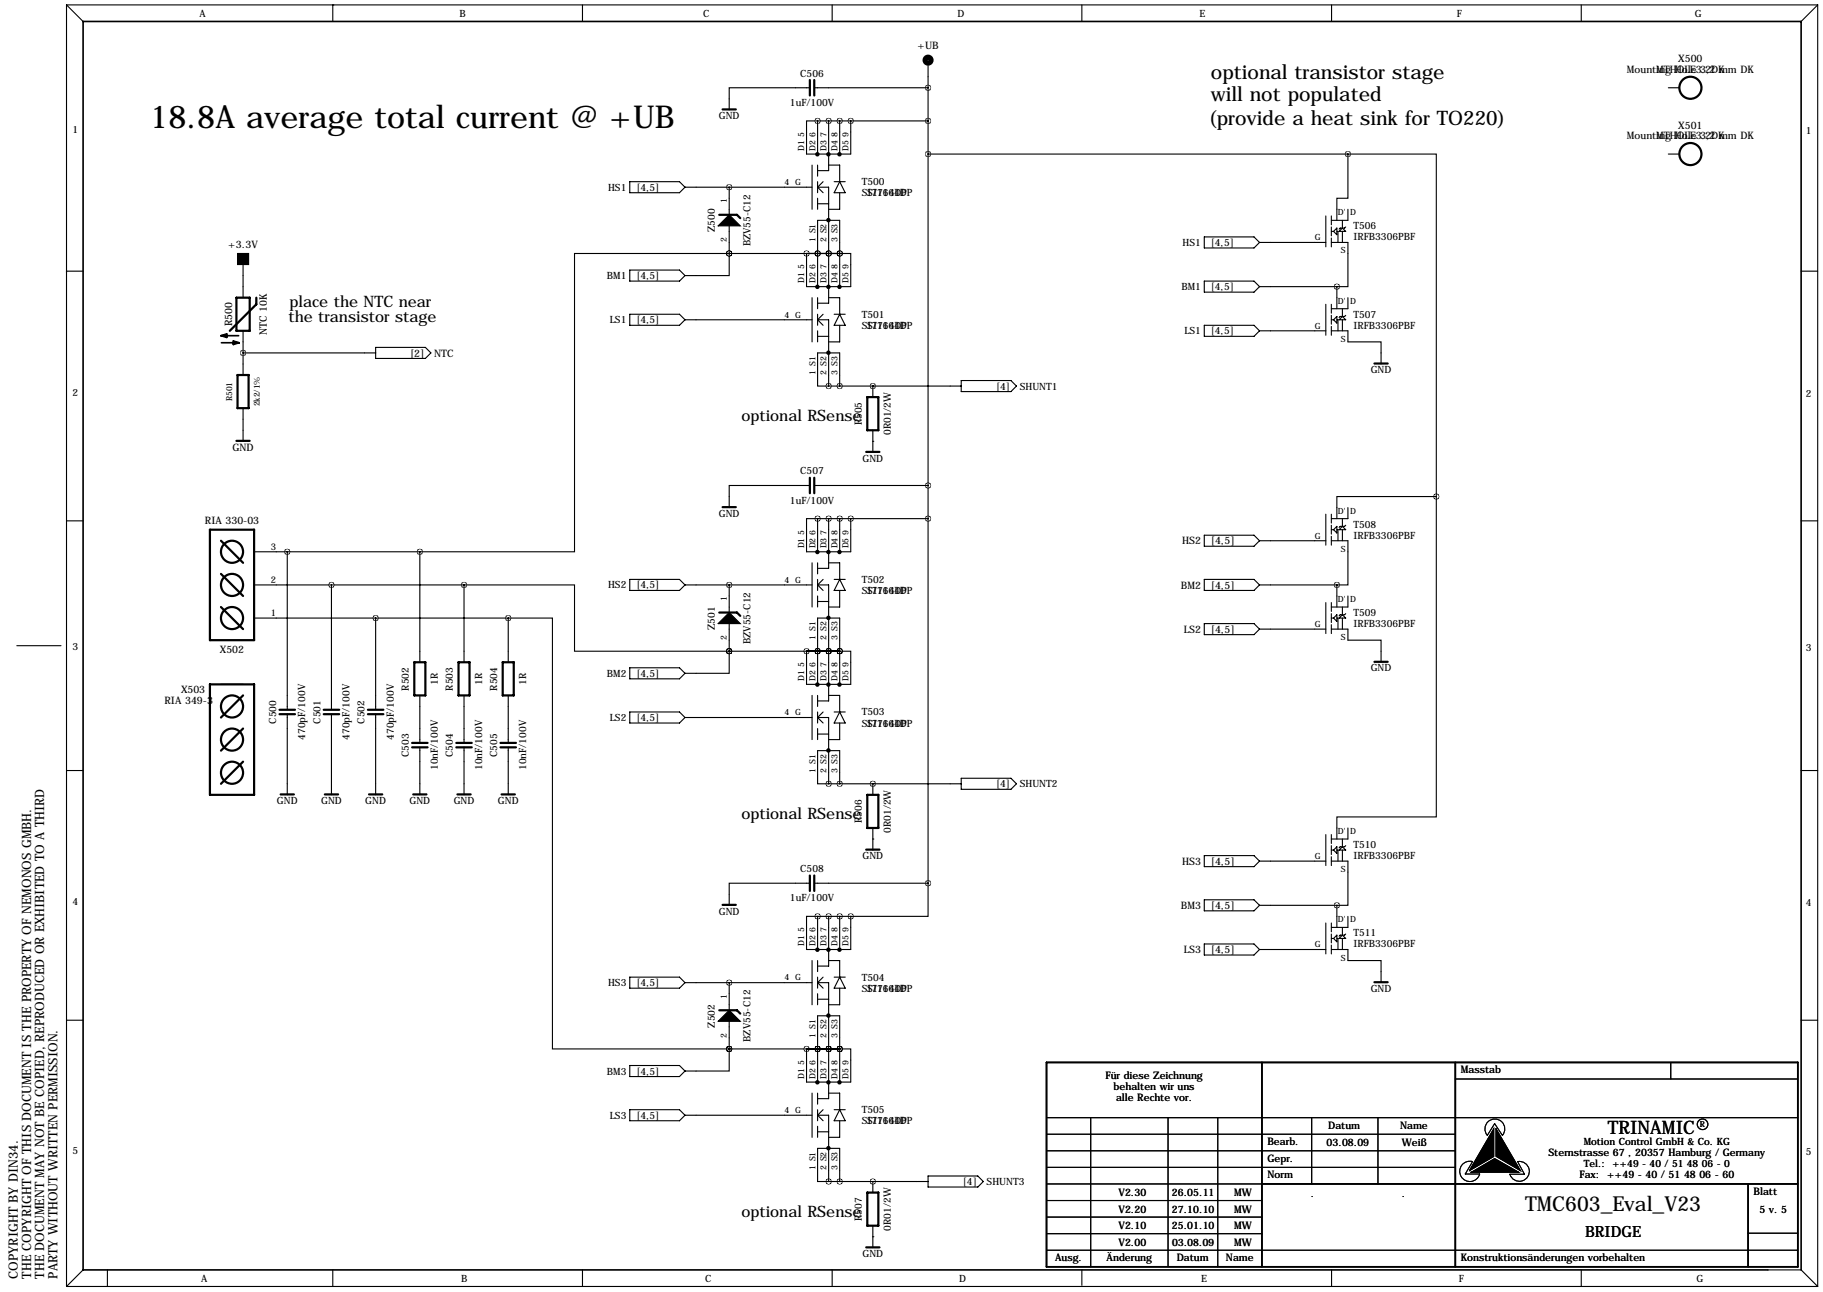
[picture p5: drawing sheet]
<svg xmlns="http://www.w3.org/2000/svg" width="419mm" height="297mm" viewBox="0 0 419 297" stroke-linecap="round" stroke-linejoin="round" font-family="sans-serif">
<g fill="none" stroke="#000" stroke-width=".25">
<path d="M15.3 1.1h402.6M15.3 1.1v294.7M15.3 1.1l3.8 3.8M76.5 1.1v3.8M133.9 1.1v3.8M191.3 1.1v3.8M213.4 15.1v188M248.7 1.1v3.8M306.1 1.1v3.8M363.5 1.1v3.8M417.9 1.1l-3.8 3.8M417.9 1.1v294.7"/>
<path d="M186.2 20.2h-18.6v5.1M186.7 38v10.1M187.2 20.2h26.2M188 27.8h-2.6v7.6h10.2v-7.6M188 27.8v7.6M188 38v2.5M188 27.8h25.4M190.5 27.8v11.4h-2.5M190.5 38h2.5v3.8M193 27.8v7.6M213.4 35.4h96.5M309.9 35.4v10.2h-2.6v5.1"/>
<path d="M309.9 35.4h20.3v78.8M383.5 35.4h2.6M383.5 20.2h2.6M55.9 58.3v10.1M144.8 41.8h11.4l1.3 1.2-1.3 1.3h-11.4zM157.5 43h29.2M167.6 58.3h28v7.6h-10.2v-7.6M167.6 58.3h.1M167.6 58.3h-35.5v68.6h-35.6M167.6 58.3v5.1h-10.1M167.6 43v6.6M167.6 51.7v6.6"/>
<path d="M188 43l1.2 1.3M188 43h2.5v26.7h-2.5M188 41.8v2.5M188 45.6v2.5M188 46.8h2.5M189.2 41.8l-1.2 1.2M191.8 41.8h2.5M193 41.8h.1M193 41.8l1.3 2.5h-2.5zM193 44.3v3.8h-2.5M276.9 54.5h11.4l1.3 1.2-1.3 1.3h-11.4zM289.6 55.7h15.2"/>
<path d="M304.8 49.6v7.2M306.1 55.7h3.8v10.2h-2.6M306.1 49.6v2.1M306.1 52.2v2M306.1 54.7v2.1M306.1 53.2h.5M306.6 53.2l.7-.8v1.6zM307.3 53.2h.3v2.5M307.8 53.2l.8-.8 .8 .8zM308.6 50.7v1.7M308.6 53.2v2.5M309.4 52.2l-.3 .2h-1l-.3 .3"/>
<path d="M309.9 48.1v2.6h-3.8M15.3 62.3h3.8M55.9 76.1v10.1M86.4 79.9h11.4l1.3 1.2-1.3 1.3h-11.4zM144.8 72.2h11.4l1.3 1.3-1.3 1.3h-11.4zM144.8 62.1h11.4l1.3 1.3-1.3 1.2h-11.4zM157.5 73.5h29.2M186.7 68.4v10.2M188 73.5h2.5v15.3M188 65.9v-15.2h5v15.2M188 68.4v2.6M188 72.2v2.6"/>
<path d="M188 76.1v2.5M188 73.5l1.2 1.3M188 77.3h2.5M189.2 72.2l-1.2 1.3M190.5 68.4h2.5v3.8M191.8 72.2h2.5M193 72.2h.1M193 74.8v3.8h-2.5M193 72.2l1.3 2.6h-2.5zM276.9 74.8h11.4l1.3 1.3-1.3 1.2h-11.4zM276.9 64.6h11.4l1.3 1.3-1.3 1.3h-11.4zM289.6 65.9h17.7"/>
<path d="M289.6 76.1h15.2M304.8 70v7.1M306.1 76.1h3.8v2.5h7.6v5.1M306.1 73.5h.5M306.1 70v2M306.1 72.5v2M306.1 75v2.1M306.6 73.5l.7-.7v1.5zM307.3 73.5h.3v2.6M307.3 65.9v5.1M308.6 72.8l.8 .7h-1.6zM308.6 71v1.8"/>
<path d="M308.6 73.5v2.6M309.4 72.5l-.3 .3h-1l-.3 .2M309.9 68.4v2.6h-3.8M414.1 62.3h3.8M55.9 81.1h30.5M55.9 93.8v7.7M190.5 88.8h-2.5v-7.7h5v7.7M190.5 88.8h30.5M200.7 88.8h.1M200.7 88.8v2.5M200.7 98.9v5.1M221 87.5h11.4l1.3 1.3-1.3 1.2h-11.4z"/>
<path d="M15.3 119.7h3.8M186.2 111.6h-18.6v5.1M187.2 111.6h26.2M188 119.2h-2.6v7.7h10.2v-7.7M188 119.2v7.7M188 119.2h25.4M190.5 119.2v11.5h-2.5M193 119.2v7.7M200.7 101.5h.1M304.8 118.2v7.1M306.1 118.2v2.1M308.6 119.2v1.8"/>
<path d="M309.9 116.7v2.5h-3.8M330.2 114.2v73.6h-22.9v5.1M330.2 114.2h-22.9v5M414.1 119.7h3.8M58.4 134.5h48.3M58.4 126.9h38.1M66 126.9v36.3M76.2 134.5v28.7M96.5 126.9v25.4M106.7 134.5h25.4v15.2h35.5M106.7 134.5v17.8M144.8 133.2h11.4l1.3 1.3-1.3 1.2h-11.4z"/>
<path d="M157.5 134.5h29.2M167.6 134.5v6.6M186.7 129.4v10.2M188 134.5h2.5v26.6h-2.5M188 129.4v2.5M188 133.2v2.5M188 137v2.6M188 134.5l1.2 1.2M188 138.3h2.5M189.2 133.2l-1.2 1.3M190.5 129.4h2.5v3.8M191.8 133.2h2.5"/>
<path d="M193 133.2h.1M193 135.7v3.9h-2.5M193 133.2l1.3 2.5h-2.5zM276.9 133.2h11.4l1.3 1.3-1.3 1.2h-11.4zM276.9 123h11.4l1.3 1.3-1.3 1.3h-11.4zM289.6 134.5h17.7M289.6 124.3h15.2M304.8 138.5v7.2M306.1 124.3h3.8v10.2h-2.6M306.1 120.8v2M306.1 123.3v2M306.1 138.5v2.1"/>
<path d="M306.1 121.8h.5M306.6 121.8l.7-.8v1.5zM307.3 134.5v5.1M307.3 121.8h.3v2.5M308.6 121.8v2.5M308.6 139.6v1.7M308.6 121l.8 .8h-1.6zM309.4 120.8l-.3 .2h-1l-.3 .3M309.9 137v2.6h-3.8M3.9 148.4h10.1M50.8 157.3h5.1M58.4 142.1h58.4"/>
<path d="M86.4 142.1v21.1M96.5 159.9v10.9M106.7 159.9v10.9M116.8 142.1h10.2v99.1h40.6M116.8 142.1v10.2M116.8 159.9v10.9M144.8 153.5h11.4l1.3 1.3-1.3 1.3h-11.4zM167.6 149.7h28v7.6h-10.2v-7.6M167.6 149.7h.1M167.6 149.7v5.1h-10.1M167.6 143.1v6.6M186.7 159.9v10.1"/>
<path d="M188 157.3v-15.2h5v15.2M188 159.9v2.5M190.5 159.9h2.5v3.8M276.9 143.4h11.4l1.3 1.2-1.3 1.3h-11.4zM289.6 144.6h15.2M306.1 144.6h3.8v2.6h7.6v5.1M306.1 142.1h.5M306.1 141.1v2M306.1 143.6v2.1M306.6 142.1l.7-.8v1.6zM307.3 142.1h.3v2.5M307.8 142.1l.8-.8 .8 .8z"/>
<path d="M308.6 142.1v2.5M309.4 141.1l-.3 .2h-1l-.3 .3M15.3 177.2h3.8M66 164.2v18.5M76.2 164.2v18.5M86.4 164.2v18.5M96.5 171.8v10.9M106.7 171.8v10.9M116.8 171.8v10.9M144.8 163.7h11.4l1.3 1.3-1.3 1.2h-11.4zM157.5 165h29.2M188 165h2.5v15.2"/>
<path d="M188 163.7v2.5M188 167.5v2.5M188 165l1.2 1.2M188 168.8h2.5M189.2 163.7l-1.2 1.3M191.8 163.7h2.5M193 163.7h.1M193 166.2v3.8h-2.5M193 163.7l1.3 2.5h-2.5zM221 178.9h11.4l1.3 1.3-1.3 1.3h-11.4zM414.1 177.2h3.8M190.5 180.2h-2.5v-7.6h5v7.6"/>
<path d="M190.5 180.2h30.5M200.7 192.9h.1M200.7 180.2h.1M200.7 180.2v2.5M200.7 190.4v5M276.9 196.7h11.4l1.3 1.3-1.3 1.2h-11.4zM289.6 198h15.2M304.8 191.9v7.1M306.1 198h3.8v10.1h-2.6M306.1 191.9v2M306.1 194.4v2.1M306.1 197v2"/>
<path d="M306.1 195.4h.5M306.6 195.4l.7-.7v1.5zM307.3 195.4h.3v2.6M308.6 192.9v1.8M308.6 195.4v2.6M308.6 194.7l.8 .7h-1.6zM309.4 194.4l-.3 .3h-1l-.3 .2M309.9 190.4v2.5h-3.8M186.2 203.1h-18.6v5M187.2 203.1h26.2M188 210.7h-2.6v7.6h10.2v-7.6M188 210.7v7.6"/>
<path d="M188 210.7h7.6M190.5 210.7v11.4h-2.5M193 210.7v7.6M213.4 203.1v7.6h-17.8M276.9 206.9h11.4l1.3 1.2-1.3 1.3h-11.4zM276.9 217h11.4l1.3 1.3-1.3 1.3h-11.4zM289.6 218.3h15.2M289.6 208.1h17.7M304.8 212.2v7.1M306.1 218.3h3.8v2.5h7.6v5.1M306.1 212.2v2M306.1 214.7v2.1"/>
<path d="M306.1 217.3v2M306.1 215.8h.5M306.6 215.8l.7-.8v1.5zM307.3 208.1v5.1M307.3 215.8h.3v2.5M308.6 213.2v1.8M308.6 215.8v2.5M308.6 215l.8 .8h-1.6zM309.4 214.7l-.3 .3h-1l-.3 .3M309.9 210.7v2.5h-3.8M15.3 234.6h3.8M144.8 224.6h11.4l1.3 1.3-1.3 1.3h-11.4z"/>
<path d="M157.5 225.9h29.2M167.6 225.9v6.6M167.6 234.6v6.6M186.7 220.8v10.2M188 225.9h2.5v26.7h-2.5M188 220.8v2.6M188 224.6v2.6M188 228.5v2.5M188 225.9l1.2 1.3M188 229.7h2.5M189.2 224.6l-1.2 1.3M190.5 220.8h2.5v3.8"/>
<path d="M191.8 224.6h2.5M193 224.6h.1M193 227.2v3.8h-2.5M193 224.6l1.3 2.6h-2.5zM414.1 234.6h3.8M144.8 255.1h11.4l1.3 1.3-1.3 1.3h-11.4zM144.8 245h11.4l1.3 1.2-1.3 1.3h-11.4zM157.5 256.4h29.2M167.6 241.2h28v7.6h-10.2v-7.6M167.6 241.2h.1M167.6 241.2v5h-10.1M186.7 251.3v10.2"/>
<path d="M188 256.4h2.5v15.2M188 248.8v-15.3h5v15.3M188 251.3v2.6M188 255.1v2.6M188 258.9v2.6M188 256.4l1.2 1.3M189.2 255.1l-1.2 1.3M190.5 251.3h2.5v3.8M191.8 255.1h2.5M193 255.1h.1M193 257.7v3.8h-2.5M193 255.1l1.3 2.6h-2.5z"/>
<path d="M240.6 257h172.7M250.7 257v34.2M268.5 257v34.2M280 257v34.2M301.5 257v15.2M316.8 257v15.2M334.6 248.1h78.7M384.1 244.3v3.8M188 260.2h2.5M190.5 271.6h-2.5v-7.6h5v7.6M190.5 271.6h22.9M200.7 271.6h.1"/>
<path d="M200.7 271.6v2.6M213.4 270.4h11.4l1.3 1.2-1.3 1.3h-11.4zM240.6 260.8h94M240.6 264.6h94M240.6 268.4h94M240.6 272.2h49.5M240.6 276h49.5M240.6 279.8h49.5M15.3 295.8h402.6M19.1 292l-3.8 3.8M24.7 292v3.8M76.5 292v3.8"/>
<path d="M133.9 292v3.8M191.3 292v3.8M200.7 284.3h.1M200.7 281.8v5.1M240.6 283.6h49.5M240.6 287.4h172.7M248.7 292v3.5M306.1 292v3.8M363.5 292v3.8M401.9 283.5h11.4M406.4 292h7.7l3.8 3.8"/>
<circle cx="391.4" cy="258.5" r="1.22"/>
</g>
<path d="M50.8 77.2h4.1M50.8 77.2l1.3-.4v.8zM50.9 78.8h4.1M53.6 78.4l1.4 .4-1.4 .4zM240.6 244.3h172.7v46.9h-172.7zM290.1 244.3v46.9M334.6 244.3v46.9M290.1 272.2h123.2M401.9 272.2v19M406.5 292h-387.4v-287.1h395v287.1" fill="none" stroke="#000" stroke-width=".38"/>
<g fill="none" stroke="#000" stroke-width=".51">
<path d="M186.2 18.4v3.6M187.2 18.4v3.6M166.1 25.2h3.1M165.4 49.4h4l.8 .8M54.4 68.4h3v7.7h-3zM58.9 68.4v1.6l-6.1 6.1M54.6 86.2h2.5v7.6h-2.5zM199.4 91.3h2.5v7.6h-2.5zM316 83.6h3M54.4 101.4h3M166.1 116.6h3.1M186.2 109.8v3.6"/>
<path d="M187.2 109.8v3.6M199.1 103.9h3.1M48.3 121.8h10.1v25.4h-10.1zM50.8 124.3l5.1 5.1M50.8 131.9l5.1 5.1M50.8 139.6l5.1 5M48.3 157.3h10.1v25.4h-10.1zM55.9 159.9l-5.1 5.1M95.2 152.3h2.6v7.6h-2.6zM105.4 152.3h2.5v7.6h-2.5zM115.6 152.3h2.5v7.6h-2.5zM165.4 140.8h4l.8 .8"/>
<path d="M316 152.2h3M55.9 167.5l-5.1 5.1M55.9 175.1l-5.1 5.1M64.3 164.2h3.5M64.3 163.2h3.5M74.4 164.2h3.6M74.4 163.2h3.6M84.6 164.2h3.5M84.6 163.2h3.5M94.7 171.8h3.6M94.7 170.8h3.6M104.9 171.8h3.6"/>
<path d="M104.9 170.8h3.6M115.1 171.8h3.5M115.1 170.8h3.5M64.5 182.6h3.1M74.7 182.6h3M84.8 182.6h3.1M95 182.6h3M105.2 182.6h3M115.3 182.6h3.1M199.1 195.3h3.1M199.4 182.7h2.5v7.7h-2.5zM166.1 208h3.1"/>
<path d="M186.2 201.3v3.5M187.2 201.3v3.5M165.4 232.3h4l.8 .7M316 225.8h3M199.4 274.2h2.5v7.6h-2.5zM199.1 286.8h3.1"/>
<circle cx="187.9" cy="35.5" r=".25"/>
<circle cx="190.4" cy="35.5" r=".25"/>
<circle cx="193" cy="35.5" r=".25"/>
<circle cx="388.6" cy="20.2" r="2.54"/>
<circle cx="388.6" cy="35.4" r="2.54"/>
<circle cx="190.4" cy="50.6" r=".25"/>
<circle cx="187.9" cy="65.9" r=".25"/>
<circle cx="190.4" cy="65.9" r=".25"/>
<circle cx="193" cy="65.9" r=".25"/>
<circle cx="190.4" cy="81.1" r=".25"/>
<circle cx="53.3" cy="134.5" r="2.54"/>
<circle cx="53.3" cy="126.9" r="2.54"/>
<circle cx="187.9" cy="126.9" r=".25"/>
<circle cx="190.4" cy="126.9" r=".25"/>
<circle cx="193" cy="126.9" r=".25"/>
<circle cx="53.3" cy="142.1" r="2.54"/>
<circle cx="187.9" cy="157.4" r=".25"/>
<circle cx="190.4" cy="142" r=".25"/>
<circle cx="190.4" cy="157.4" r=".25"/>
<circle cx="193" cy="157.4" r=".25"/>
<circle cx="53.3" cy="170" r="2.54"/>
<circle cx="53.3" cy="177.7" r="2.54"/>
<circle cx="53.3" cy="162.4" r="2.54"/>
<circle cx="190.4" cy="172.5" r=".25"/>
<circle cx="187.9" cy="218.3" r=".25"/>
<circle cx="190.4" cy="218.3" r=".25"/>
<circle cx="193" cy="218.3" r=".25"/>
<circle cx="190.4" cy="233.5" r=".25"/>
<circle cx="187.9" cy="248.8" r=".25"/>
<circle cx="190.4" cy="248.8" r=".25"/>
<circle cx="193" cy="248.8" r=".25"/>
<circle cx="190.4" cy="264" r=".25"/>
</g>
<path d="M54.6 58.3h2.5v2.5h-2.5zM165.1 51.9l2.5-2.5 2.6 2.5zM165.1 143.4l2.5-2.6 2.6 2.6zM165.1 234.8l2.5-2.5 2.6 2.5z" fill="#000" stroke="#000" stroke-width=".25"/>
<path d="M301.6 275.1h.1M322.5 275.1h.1M338.5 267.1l-1.6 2.8h3.3M338.6 267.1a2.34 2.34 0 0 0-2.9 1.6 2.34 2.34 0 0 0 1.6 2.9 2.34 2.34 0 0 0 2.9-1.7M341.9 261a2.29 2.29 0 0 1 .2-3.1 2.29 2.29 0 0 1 3.1 0 2.29 2.29 0 0 1 .2 3.1M341.9 261l1.7-2.7 1.8 2.7M348.9 267a2.29 2.29 0 0 1 2.6 1.8 2.29 2.29 0 0 1-1.6 2.7 2.29 2.29 0 0 1-2.8-1.5h3.4l-1.6-2.9" fill="none" stroke="#000" stroke-width=".23"/>
<path d="M343.9 259.5l5.7 9.6-5.7-3.3zM343.4 259.5v6.4l-5.6 3.2zM338.2 269.5l5.4-3.1 5.5 3.1z" fill="#000" stroke="#000" stroke-width=".23"/>
<g fill="none" stroke="#000" stroke-width="1">
<circle cx="213.4" cy="13.8" r=".36"/>
<circle cx="213.4" cy="13.8" r=".76"/>
</g>
<path d="M193 27.8a.05 .05 0 0 0 .1 0 .05 .05 0 0 0-.1 0zM187.9 27.8a.05 .05 0 0 0 .1 0 .05 .05 0 0 0-.1 0zM193 88.8a.05 .05 0 0 0 .1 0 .05 .05 0 0 0-.1 0zM195.5 27.8a.05 .05 0 0 0 .1 0 .05 .05 0 0 0-.1 0zM187.9 58.3a.05 .05 0 0 0 .1 0 .05 .05 0 0 0-.1 0zM193 58.3a.05 .05 0 0 0 .1 0 .05 .05 0 0 0-.1 0zM185.4 58.3a.05 .05 0 0 0 .1 0 .05 .05 0 0 0-.1 0zM187.9 58.3a.05 .05 0 0 0 .1 0 .05 .05 0 0 0-.1 0zM193 58.3a.05 .05 0 0 0 .1 0 .05 .05 0 0 0-.1 0zM193 119.2a.05 .05 0 0 0 .1 0 .05 .05 0 0 0-.1 0zM187.9 119.2a.05 .05 0 0 0 .1 0 .05 .05 0 0 0-.1 0zM193 180.2a.05 .05 0 0 0 .1 0 .05 .05 0 0 0-.1 0zM195.5 119.2a.05 .05 0 0 0 .1 0 .05 .05 0 0 0-.1 0zM187.9 149.7a.05 .05 0 0 0 .1 0 .05 .05 0 0 0-.1 0zM193 149.7a.05 .05 0 0 0 .1 0 .05 .05 0 0 0-.1 0zM185.4 149.7a.05 .05 0 0 0 .1 0 .05 .05 0 0 0-.1 0zM187.9 149.7a.05 .05 0 0 0 .1 0 .05 .05 0 0 0-.1 0zM193 149.7a.05 .05 0 0 0 .1 0 .05 .05 0 0 0-.1 0zM193 210.7a.05 .05 0 0 0 .1 0 .05 .05 0 0 0-.1 0zM187.9 210.7a.05 .05 0 0 0 .1 0 .05 .05 0 0 0-.1 0zM193 271.6a.05 .05 0 0 0 .1 0 .05 .05 0 0 0-.1 0zM195.5 210.7a.05 .05 0 0 0 .1 0 .05 .05 0 0 0-.1 0zM187.9 241.2a.05 .05 0 0 0 .1 0 .05 .05 0 0 0-.1 0zM193 241.2a.05 .05 0 0 0 .1 0 .05 .05 0 0 0-.1 0zM185.4 241.2a.05 .05 0 0 0 .1 0 .05 .05 0 0 0-.1 0zM187.9 241.2a.05 .05 0 0 0 .1 0 .05 .05 0 0 0-.1 0zM193 241.2a.05 .05 0 0 0 .1 0 .05 .05 0 0 0-.1 0zM167.6 58.3a.05 .05 0 0 0 .1 0 .05 .05 0 0 0-.1 0zM167.6 149.7a.05 .05 0 0 0 .1 0 .05 .05 0 0 0-.1 0zM167.6 241.2a.05 .05 0 0 0 .1 0 .05 .05 0 0 0-.1 0zM66 126.9a.05 .05 0 0 0 .1 0 .05 .05 0 0 0-.1 0zM96.5 126.9a.05 .05 0 0 0 .1 0 .05 .05 0 0 0-.1 0zM106.6 134.5a.05 .05 0 0 0 .1 0 .05 .05 0 0 0-.1 0zM116.8 142.1a.05 .05 0 0 0 .1 0 .05 .05 0 0 0-.1 0zM167.6 43a.05 .05 0 0 0 .1 0 .05 .05 0 0 0-.1 0zM167.6 58.3a.05 .05 0 0 0 .1 0 .05 .05 0 0 0-.1 0zM167.6 134.5a.05 .05 0 0 0 .1 0 .05 .05 0 0 0-.1 0zM167.6 149.7a.05 .05 0 0 0 .1 0 .05 .05 0 0 0-.1 0zM167.6 225.9a.05 .05 0 0 0 .1 0 .05 .05 0 0 0-.1 0zM167.6 241.2a.05 .05 0 0 0 .1 0 .05 .05 0 0 0-.1 0zM213.3 27.8a.05 .05 0 0 0 .1 0 .05 .05 0 0 0-.1 0zM213.3 111.6a.05 .05 0 0 0 .1 0 .05 .05 0 0 0-.1 0zM213.3 203.1a.05 .05 0 0 0 .1 0 .05 .05 0 0 0-.1 0zM213.3 119.2a.05 .05 0 0 0 .1 0 .05 .05 0 0 0-.1 0zM200.6 88.8a.05 .05 0 0 0 .1 0 .05 .05 0 0 0-.1 0zM200.6 180.2a.05 .05 0 0 0 .1 0 .05 .05 0 0 0-.1 0zM200.6 271.6a.05 .05 0 0 0 .1 0 .05 .05 0 0 0-.1 0zM307.3 65.9a.05 .05 0 0 0 .1 0 .05 .05 0 0 0-.1 0zM213.3 35.4a.05 .05 0 0 0 .1 0 .05 .05 0 0 0-.1 0zM309.8 35.4a.05 .05 0 0 0 .1 0 .05 .05 0 0 0-.1 0zM86.3 142.1a.05 .05 0 0 0 .1 0 .05 .05 0 0 0-.1 0zM307.3 208.1a.05 .05 0 0 0 .1 0 .05 .05 0 0 0-.1 0zM307.3 134.5a.05 .05 0 0 0 .1 0 .05 .05 0 0 0-.1 0zM55.8 81.1a.05 .05 0 0 0 .1 0 .05 .05 0 0 0-.1 0zM213.3 20.2a.05 .05 0 0 0 .1 0 .05 .05 0 0 0-.1 0z" fill="#000" stroke="#000" stroke-width="1.3"/>
<text font-size="7.3" x="34.5" y="29.3">18.8A average total current @ +UB</text>
<text font-size="4.7" x="350.6" y="278.4">TMC603_Eval_V23</text>
<g font-size="4.6">
<text x="278.4" y="18.1">optional transistor stage</text>
<text x="278.4" y="23.2">will not populated</text>
<text x="277.9" y="28.8">(provide a heat sink for TO220)</text>
</g>
<text font-size="4.3" x="369.6" y="260.7">TRINAMIC</text>
<g font-size="3.6">
<text x="66.5" y="70.5">place the NTC near</text>
<text x="66.3" y="74">the transistor stage</text>
<text x="170.4" y="96.9">optional RSense</text>
<text x="170.4" y="188.3">optional RSense</text>
<text x="170.4" y="279.8">optional RSense</text>
<text x="364.4" y="284.3">BRIDGE</text>
</g>
<g font-size="3">
<text x="4.1" y="294" transform="rotate(-90 4.1 294)">COPYRIGHT BY DIN34.</text>
<text x="7.1" y="294" transform="rotate(-90 7.1 294)">THE COPYRIGHT OF THIS DOCUMENT IS THE PROPERTY OF NEMONOS GMBH.</text>
<text x="10.2" y="294" transform="rotate(-90 10.2 294)">THE DOCUMENT MAY NOT BE COPIED, REPRODUCED OR EXHIBITED TO A THIRD</text>
<text x="13.2" y="294" transform="rotate(-90 13.2 294)">PARTY WITHOUT WRITTEN PERMISSION.</text>
</g>
<g font-size="2.4">
<text x="210.9" y="11.3">+UB</text>
<text x="374" y="16.8">Mounting Hole 3,2 mm DK</text>
<text x="380.7" y="16.8">MTHOLE3.2DK</text>
<text x="385.8" y="14.3">X500</text>
<text x="385.8" y="29.6">X501</text>
<text x="374" y="32">Mounting Hole 3,2 mm DK</text>
<text x="380.7" y="32">MTHOLE3.2DK</text>
<text x="52.5" y="57">+3.3V</text>
<text x="53.3" y="75" transform="rotate(-90 53.3 75)">R500</text>
<text x="61.4" y="77" transform="rotate(-90 61.4 77)">NTC 10K</text>
<text x="94.3" y="82">[2]</text>
<text x="99.8" y="82">NTC</text>
<text x="53.4" y="103.6">GND</text>
<text x="47.1" y="120.5">RIA 330-03</text>
<text x="271.8" y="125.1">HS2</text>
<text x="278.4" y="125.1">[4,5]</text>
<text x="271.5" y="135.3">BM2</text>
<text x="278.4" y="135.3">[4,5]</text>
<text x="272.2" y="145.5">LS2</text>
<text x="278.4" y="145.5">[4,5]</text>
<text x="50.6" y="150.1">X502</text>
<text x="37.8" y="161.8">RIA 349-3</text>
<text x="41.6" y="159.3">X503</text>
<text x="271.8" y="198.8">HS3</text>
<text x="278.4" y="198.8">[4,5]</text>
<text x="271.5" y="209">BM3</text>
<text x="278.4" y="209">[4,5]</text>
<text x="272.2" y="219.1">LS3</text>
<text x="278.4" y="219.1">[4,5]</text>
<text x="254.1" y="248.1">Für diese Zeichnung</text>
<text x="256" y="250.6">behalten wir uns</text>
<text x="335.8" y="246.8">Masstab</text>
<text x="256.6" y="253.1">alle Rechte vor.</text>
<text x="291.4" y="263.3">Bearb.</text>
<text x="305" y="263.6">03.08.09</text>
<text x="305.4" y="259.5">Datum</text>
<text x="321.9" y="259.5">Name</text>
<text x="322.3" y="263.6">Weiß</text>
<text x="291.4" y="267.1">Gepr.</text>
<text x="356" y="265.8">Sternstrasse 67 , 20357 Hamburg / Germany</text>
<text x="257.2" y="275">V2.30</text>
<text x="269.4" y="275">26.05.11</text>
<text x="283.7" y="275">MW</text>
<text x="291.4" y="270.9">Norm</text>
<text x="363.1" y="270.9">Fax: ++49 - 40 / 51 48 06 - 60</text>
<text x="403.1" y="274.7">Blatt</text>
<text x="257.2" y="278.8">V2.20</text>
<text x="269.4" y="278.8">27.10.10</text>
<text x="283.7" y="278.8">MW</text>
<text x="404.5" y="278.8">5 v. 5</text>
<text x="257.2" y="286.4">V2.00</text>
<text x="257.2" y="282.6">V2.10</text>
<text x="269.4" y="282.6">25.01.10</text>
<text x="269.4" y="286.4">03.08.09</text>
<text x="283.7" y="286.4">MW</text>
<text x="283.7" y="282.6">MW</text>
<text x="242.5" y="290">Ausg.</text>
<text x="254.4" y="290">Änderung</text>
<text x="270.6" y="290">Datum</text>
<text x="281.8" y="290">Name</text>
<text x="335.8" y="290">Konstruktionsänderungen vorbehalten</text>
</g>
<g font-size="2.3">
<text x="45.9" y="3.8">A</text>
<text x="105.6" y="3.8">B</text>
<text x="161.7" y="3.8">C</text>
<text x="220.1" y="3.8">D</text>
<text x="275.7" y="3.8">E</text>
<text x="334.9" y="3.8">F</text>
<text x="389.6" y="3.8">G</text>
<text x="184" y="17.6">C506</text>
<text x="165.3" y="27.4">GND</text>
<text x="181.6" y="24.3">1uF/100V</text>
<text x="16.7" y="30.6">1</text>
<text x="415.1" y="30.8">1</text>
<text x="139.8" y="43.8">HS1</text>
<text x="146.3" y="43.8">[4,5]</text>
<text x="198.1" y="42.6">T500</text>
<text x="198.1" y="45.1">SI7164DP</text>
<text x="199.4" y="45.1">SI7164DP</text>
<text x="164.3" y="53.4" transform="rotate(-90 164.3 53.4)">Z500</text>
<text x="311.1" y="52.7">T506</text>
<text x="172.6" y="56.7" transform="rotate(-90 172.6 56.7)">BZV55-C12</text>
<text x="271.9" y="56.5">HS1</text>
<text x="278.4" y="56.5">[4,5]</text>
<text x="311.1" y="55.3">IRFB3306PBF</text>
<text x="139.5" y="64.2">BM1</text>
<text x="146.3" y="64.2">[4,5]</text>
<text x="271.6" y="66.7">BM1</text>
<text x="278.4" y="66.7">[4,5]</text>
<text x="140.2" y="74.3">LS1</text>
<text x="146.3" y="74.3">[4,5]</text>
<text x="198.1" y="73.1">T501</text>
<text x="198.1" y="75.6">SI7164DP</text>
<text x="199.4" y="75.6">SI7164DP</text>
<text x="272.3" y="76.9">LS1</text>
<text x="278.4" y="76.9">[4,5]</text>
<text x="311.1" y="73.1">T507</text>
<text x="311.1" y="75.6">IRFB3306PBF</text>
<text x="229" y="89.6">[4]</text>
<text x="234.4" y="89.6">SHUNT1</text>
<text x="315.1" y="85.8">GND</text>
<text x="16.7" y="91">2</text>
<text x="415.1" y="91.2">2</text>
<text x="198.1" y="97.8" transform="rotate(-90 198.1 97.8)">R505</text>
<text x="204.8" y="100" transform="rotate(-90 204.8 100)">0R01/2W</text>
<text x="198.3" y="106.1">GND</text>
<text x="184" y="109.1">C507</text>
<text x="165.3" y="118.8">GND</text>
<text x="181.6" y="115.8">1uF/100V</text>
<text x="311.1" y="121.3">T508</text>
<text x="311.1" y="123.9">IRFB3306PBF</text>
<text x="139.8" y="135.3">HS2</text>
<text x="146.3" y="135.3">[4,5]</text>
<text x="198.1" y="134">T502</text>
<text x="198.1" y="136.6">SI7164DP</text>
<text x="199.4" y="136.6">SI7164DP</text>
<text x="311.1" y="141.6">T509</text>
<text x="16.7" y="149.5">3</text>
<text x="164.3" y="144.8" transform="rotate(-90 164.3 144.8)">Z501</text>
<text x="172.6" y="148.1" transform="rotate(-90 172.6 148.1)">BZV55-C12</text>
<text x="311.1" y="144.2">IRFB3306PBF</text>
<text x="415.1" y="149.7">3</text>
<text x="139.5" y="155.6">BM2</text>
<text x="146.3" y="155.6">[4,5]</text>
<text x="315.1" y="154.4">GND</text>
<text x="94" y="158.8" transform="rotate(-90 94 158.8)">R502</text>
<text x="100.7" y="157.5" transform="rotate(-90 100.7 157.5)">1R</text>
<text x="104.1" y="158.8" transform="rotate(-90 104.1 158.8)">R503</text>
<text x="110.8" y="157.5" transform="rotate(-90 110.8 157.5)">1R</text>
<text x="114.3" y="158.8" transform="rotate(-90 114.3 158.8)">R504</text>
<text x="121" y="157.5" transform="rotate(-90 121 157.5)">1R</text>
<text x="63.5" y="166.4" transform="rotate(-90 63.5 166.4)">C500</text>
<text x="73.7" y="166.4" transform="rotate(-90 73.7 166.4)">C501</text>
<text x="83.8" y="166.4" transform="rotate(-90 83.8 166.4)">C502</text>
<text x="140.2" y="165.8">LS2</text>
<text x="146.3" y="165.8">[4,5]</text>
<text x="198.1" y="164.5">T503</text>
<text x="198.1" y="167">SI7164DP</text>
<text x="199.4" y="167">SI7164DP</text>
<text x="70.2" y="170.1" transform="rotate(-90 70.2 170.1)">470pF/100V</text>
<text x="80.4" y="170.1" transform="rotate(-90 80.4 170.1)">470pF/100V</text>
<text x="90.5" y="170.1" transform="rotate(-90 90.5 170.1)">470pF/100V</text>
<text x="94" y="174" transform="rotate(-90 94 174)">C503</text>
<text x="100.7" y="177" transform="rotate(-90 100.7 177)">10nF/100V</text>
<text x="104.1" y="174" transform="rotate(-90 104.1 174)">C504</text>
<text x="110.8" y="177" transform="rotate(-90 110.8 177)">10nF/100V</text>
<text x="114.3" y="174" transform="rotate(-90 114.3 174)">C505</text>
<text x="121" y="177" transform="rotate(-90 121 177)">10nF/100V</text>
<text x="63.7" y="184.9">GND</text>
<text x="73.8" y="184.9">GND</text>
<text x="84" y="184.9">GND</text>
<text x="94.1" y="184.9">GND</text>
<text x="104.3" y="184.9">GND</text>
<text x="114.5" y="184.9">GND</text>
<text x="229" y="181">[4]</text>
<text x="234.4" y="181">SHUNT2</text>
<text x="198.1" y="189.2" transform="rotate(-90 198.1 189.2)">R506</text>
<text x="204.8" y="191.5" transform="rotate(-90 204.8 191.5)">0R01/2W</text>
<text x="198.3" y="197.6">GND</text>
<text x="311.1" y="195">T510</text>
<text x="311.1" y="197.5">IRFB3306PBF</text>
<text x="184" y="200.5">C508</text>
<text x="16.7" y="208">4</text>
<text x="181.6" y="207.2">1uF/100V</text>
<text x="415.1" y="208.2">4</text>
<text x="165.3" y="210.3">GND</text>
<text x="311.1" y="215.3">T511</text>
<text x="311.1" y="217.8">IRFB3306PBF</text>
<text x="139.8" y="226.7">HS3</text>
<text x="146.3" y="226.7">[4,5]</text>
<text x="198.1" y="225.5">T504</text>
<text x="198.1" y="228">SI7164DP</text>
<text x="199.4" y="228">SI7164DP</text>
<text x="315.1" y="228">GND</text>
<text x="164.3" y="236.2" transform="rotate(-90 164.3 236.2)">Z502</text>
<text x="172.6" y="239.5" transform="rotate(-90 172.6 239.5)">BZV55-C12</text>
<text x="139.5" y="247">BM3</text>
<text x="146.3" y="247">[4,5]</text>
<text x="140.2" y="257.2">LS3</text>
<text x="146.3" y="257.2">[4,5]</text>
<text x="198.1" y="255.9">T505</text>
<text x="198.1" y="258.5">SI7164DP</text>
<text x="199.4" y="258.5">SI7164DP</text>
<text x="364.1" y="263.3">Motion Control GmbH &amp; Co. KG</text>
<text x="16.7" y="265.3">5</text>
<text x="364.1" y="268.3">Tel.: ++49 - 40 / 51 48 06 - 0</text>
<text x="415.1" y="265.5">5</text>
<text x="221.4" y="272.4">[4]</text>
<text x="226.8" y="272.4">SHUNT3</text>
<text x="198.1" y="280.7" transform="rotate(-90 198.1 280.7)">R507</text>
<text x="204.8" y="282.9" transform="rotate(-90 204.8 282.9)">0R01/2W</text>
<text x="198.3" y="289">GND</text>
<text x="46.3" y="294.8">A</text>
<text x="106" y="294.8">B</text>
<text x="162.1" y="294.8">C</text>
<text x="220.5" y="294.8">D</text>
<text x="276.2" y="294.8">E</text>
<text x="335.3" y="294.8">F</text>
<text x="390" y="294.8">G</text>
</g>
<g font-size="2.1">
<text x="62.3" y="126.4">3</text>
<text x="62.3" y="134">2</text>
<text x="62.3" y="141.6">1</text>
</g>
<g font-size="2">
<text x="184.9" y="34.7" transform="rotate(-90 184.9 34.7)">D1</text>
<text x="184.9" y="31.5" transform="rotate(-90 184.9 31.5)">5</text>
<text x="187.5" y="34.7" transform="rotate(-90 187.5 34.7)">D2</text>
<text x="187.5" y="31.5" transform="rotate(-90 187.5 31.5)">6</text>
<text x="190" y="34.7" transform="rotate(-90 190 34.7)">D3</text>
<text x="190" y="31.5" transform="rotate(-90 190 31.5)">7</text>
<text x="192.5" y="34.7" transform="rotate(-90 192.5 34.7)">D4</text>
<text x="192.5" y="31.5" transform="rotate(-90 192.5 31.5)">8</text>
<text x="195.1" y="34.7" transform="rotate(-90 195.1 34.7)">D5</text>
<text x="195.1" y="31.5" transform="rotate(-90 195.1 31.5)">9</text>
<text x="167.1" y="46.7" transform="rotate(-90 167.1 46.7)">1</text>
<text x="180.3" y="42.5">4 G</text>
<text x="307.6" y="49.5">D'</text>
<text x="310.4" y="49.5">D</text>
<text x="167.1" y="55.7" transform="rotate(-90 167.1 55.7)">2</text>
<text x="187.5" y="55.7" transform="rotate(-90 187.5 55.7)">1 S1</text>
<text x="190" y="55.7" transform="rotate(-90 190 55.7)">2 S2</text>
<text x="192.5" y="55.7" transform="rotate(-90 192.5 55.7)">3 S3</text>
<text x="302.3" y="55.2">G</text>
<text x="308.2" y="58.3">S</text>
<text x="184.9" y="65.1" transform="rotate(-90 184.9 65.1)">D1</text>
<text x="184.9" y="61.9" transform="rotate(-90 184.9 61.9)">5</text>
<text x="187.5" y="65.1" transform="rotate(-90 187.5 65.1)">D2</text>
<text x="187.5" y="61.9" transform="rotate(-90 187.5 61.9)">6</text>
<text x="190" y="65.1" transform="rotate(-90 190 65.1)">D3</text>
<text x="190" y="61.9" transform="rotate(-90 190 61.9)">7</text>
<text x="192.5" y="65.1" transform="rotate(-90 192.5 65.1)">D4</text>
<text x="192.5" y="61.9" transform="rotate(-90 192.5 61.9)">8</text>
<text x="195.1" y="65.1" transform="rotate(-90 195.1 65.1)">D5</text>
<text x="195.1" y="61.9" transform="rotate(-90 195.1 61.9)">9</text>
<text x="307.6" y="69.8">D'</text>
<text x="310.4" y="69.8">D</text>
<text x="180.3" y="73">4 G</text>
<text x="302.3" y="75.6">G</text>
<text x="308.2" y="78.6">S</text>
<text x="187.5" y="86.2" transform="rotate(-90 187.5 86.2)">1 S1</text>
<text x="190" y="86.2" transform="rotate(-90 190 86.2)">2 S2</text>
<text x="192.5" y="86.2" transform="rotate(-90 192.5 86.2)">3 S3</text>
<text x="307.6" y="118.1">D'</text>
<text x="310.4" y="118.1">D</text>
<text x="184.9" y="122.9" transform="rotate(-90 184.9 122.9)">5</text>
<text x="187.5" y="122.9" transform="rotate(-90 187.5 122.9)">6</text>
<text x="190" y="122.9" transform="rotate(-90 190 122.9)">7</text>
<text x="192.5" y="122.9" transform="rotate(-90 192.5 122.9)">8</text>
<text x="195.1" y="122.9" transform="rotate(-90 195.1 122.9)">9</text>
<text x="302.3" y="123.8">G</text>
<text x="184.9" y="126.1" transform="rotate(-90 184.9 126.1)">D1</text>
<text x="187.5" y="126.1" transform="rotate(-90 187.5 126.1)">D2</text>
<text x="190" y="126.1" transform="rotate(-90 190 126.1)">D3</text>
<text x="192.5" y="126.1" transform="rotate(-90 192.5 126.1)">D4</text>
<text x="195.1" y="126.1" transform="rotate(-90 195.1 126.1)">D5</text>
<text x="308.2" y="126.9">S</text>
<text x="180.3" y="134">4 G</text>
<text x="167.1" y="138.1" transform="rotate(-90 167.1 138.1)">1</text>
<text x="307.6" y="138.4">D'</text>
<text x="310.4" y="138.4">D</text>
<text x="167.1" y="147.2" transform="rotate(-90 167.1 147.2)">2</text>
<text x="187.5" y="147.2" transform="rotate(-90 187.5 147.2)">1 S1</text>
<text x="190" y="147.2" transform="rotate(-90 190 147.2)">2 S2</text>
<text x="192.5" y="147.2" transform="rotate(-90 192.5 147.2)">3 S3</text>
<text x="302.3" y="144.1">G</text>
<text x="308.2" y="147.2">S</text>
<text x="184.9" y="153.4" transform="rotate(-90 184.9 153.4)">5</text>
<text x="187.5" y="153.4" transform="rotate(-90 187.5 153.4)">6</text>
<text x="190" y="153.4" transform="rotate(-90 190 153.4)">7</text>
<text x="192.5" y="153.4" transform="rotate(-90 192.5 153.4)">8</text>
<text x="195.1" y="153.4" transform="rotate(-90 195.1 153.4)">9</text>
<text x="184.9" y="156.6" transform="rotate(-90 184.9 156.6)">D1</text>
<text x="187.5" y="156.6" transform="rotate(-90 187.5 156.6)">D2</text>
<text x="190" y="156.6" transform="rotate(-90 190 156.6)">D3</text>
<text x="192.5" y="156.6" transform="rotate(-90 192.5 156.6)">D4</text>
<text x="195.1" y="156.6" transform="rotate(-90 195.1 156.6)">D5</text>
<text x="180.3" y="164.5">4 G</text>
<text x="187.5" y="177.7" transform="rotate(-90 187.5 177.7)">1 S1</text>
<text x="190" y="177.7" transform="rotate(-90 190 177.7)">2 S2</text>
<text x="192.5" y="177.7" transform="rotate(-90 192.5 177.7)">3 S3</text>
<text x="307.6" y="191.7">D'</text>
<text x="310.4" y="191.7">D</text>
<text x="302.3" y="197.5">G</text>
<text x="308.2" y="200.5">S</text>
<text x="184.9" y="214.3" transform="rotate(-90 184.9 214.3)">5</text>
<text x="187.5" y="214.3" transform="rotate(-90 187.5 214.3)">6</text>
<text x="190" y="214.3" transform="rotate(-90 190 214.3)">7</text>
<text x="192.5" y="214.3" transform="rotate(-90 192.5 214.3)">8</text>
<text x="195.1" y="214.3" transform="rotate(-90 195.1 214.3)">9</text>
<text x="307.6" y="212.1">D'</text>
<text x="310.4" y="212.1">D</text>
<text x="184.9" y="217.5" transform="rotate(-90 184.9 217.5)">D1</text>
<text x="187.5" y="217.5" transform="rotate(-90 187.5 217.5)">D2</text>
<text x="190" y="217.5" transform="rotate(-90 190 217.5)">D3</text>
<text x="192.5" y="217.5" transform="rotate(-90 192.5 217.5)">D4</text>
<text x="195.1" y="217.5" transform="rotate(-90 195.1 217.5)">D5</text>
<text x="302.3" y="217.8">G</text>
<text x="308.2" y="220.8">S</text>
<text x="180.3" y="225.4">4 G</text>
<text x="167.1" y="229.6" transform="rotate(-90 167.1 229.6)">1</text>
<text x="167.1" y="238.6" transform="rotate(-90 167.1 238.6)">2</text>
<text x="187.5" y="238.6" transform="rotate(-90 187.5 238.6)">1 S1</text>
<text x="190" y="238.6" transform="rotate(-90 190 238.6)">2 S2</text>
<text x="192.5" y="238.6" transform="rotate(-90 192.5 238.6)">3 S3</text>
<text x="184.9" y="244.8" transform="rotate(-90 184.9 244.8)">5</text>
<text x="187.5" y="244.8" transform="rotate(-90 187.5 244.8)">6</text>
<text x="190" y="244.8" transform="rotate(-90 190 244.8)">7</text>
<text x="192.5" y="244.8" transform="rotate(-90 192.5 244.8)">8</text>
<text x="195.1" y="244.8" transform="rotate(-90 195.1 244.8)">9</text>
<text x="184.9" y="248" transform="rotate(-90 184.9 248)">D1</text>
<text x="187.5" y="248" transform="rotate(-90 187.5 248)">D2</text>
<text x="190" y="248" transform="rotate(-90 190 248)">D3</text>
<text x="192.5" y="248" transform="rotate(-90 192.5 248)">D4</text>
<text x="195.1" y="248" transform="rotate(-90 195.1 248)">D5</text>
<text x="180.3" y="255.9">4 G</text>
<text x="187.5" y="269.1" transform="rotate(-90 187.5 269.1)">1 S1</text>
<text x="190" y="269.1" transform="rotate(-90 190 269.1)">2 S2</text>
<text x="192.5" y="269.1" transform="rotate(-90 192.5 269.1)">3 S3</text>
</g>
<g font-size="1.9">
<text x="53.3" y="92.3" transform="rotate(-90 53.3 92.3)">R501</text>
<text x="59.7" y="93.5" transform="rotate(-90 59.7 93.5)">2k2/1%</text>
<text x="390.8" y="259.1">R</text>
</g>
</svg>
